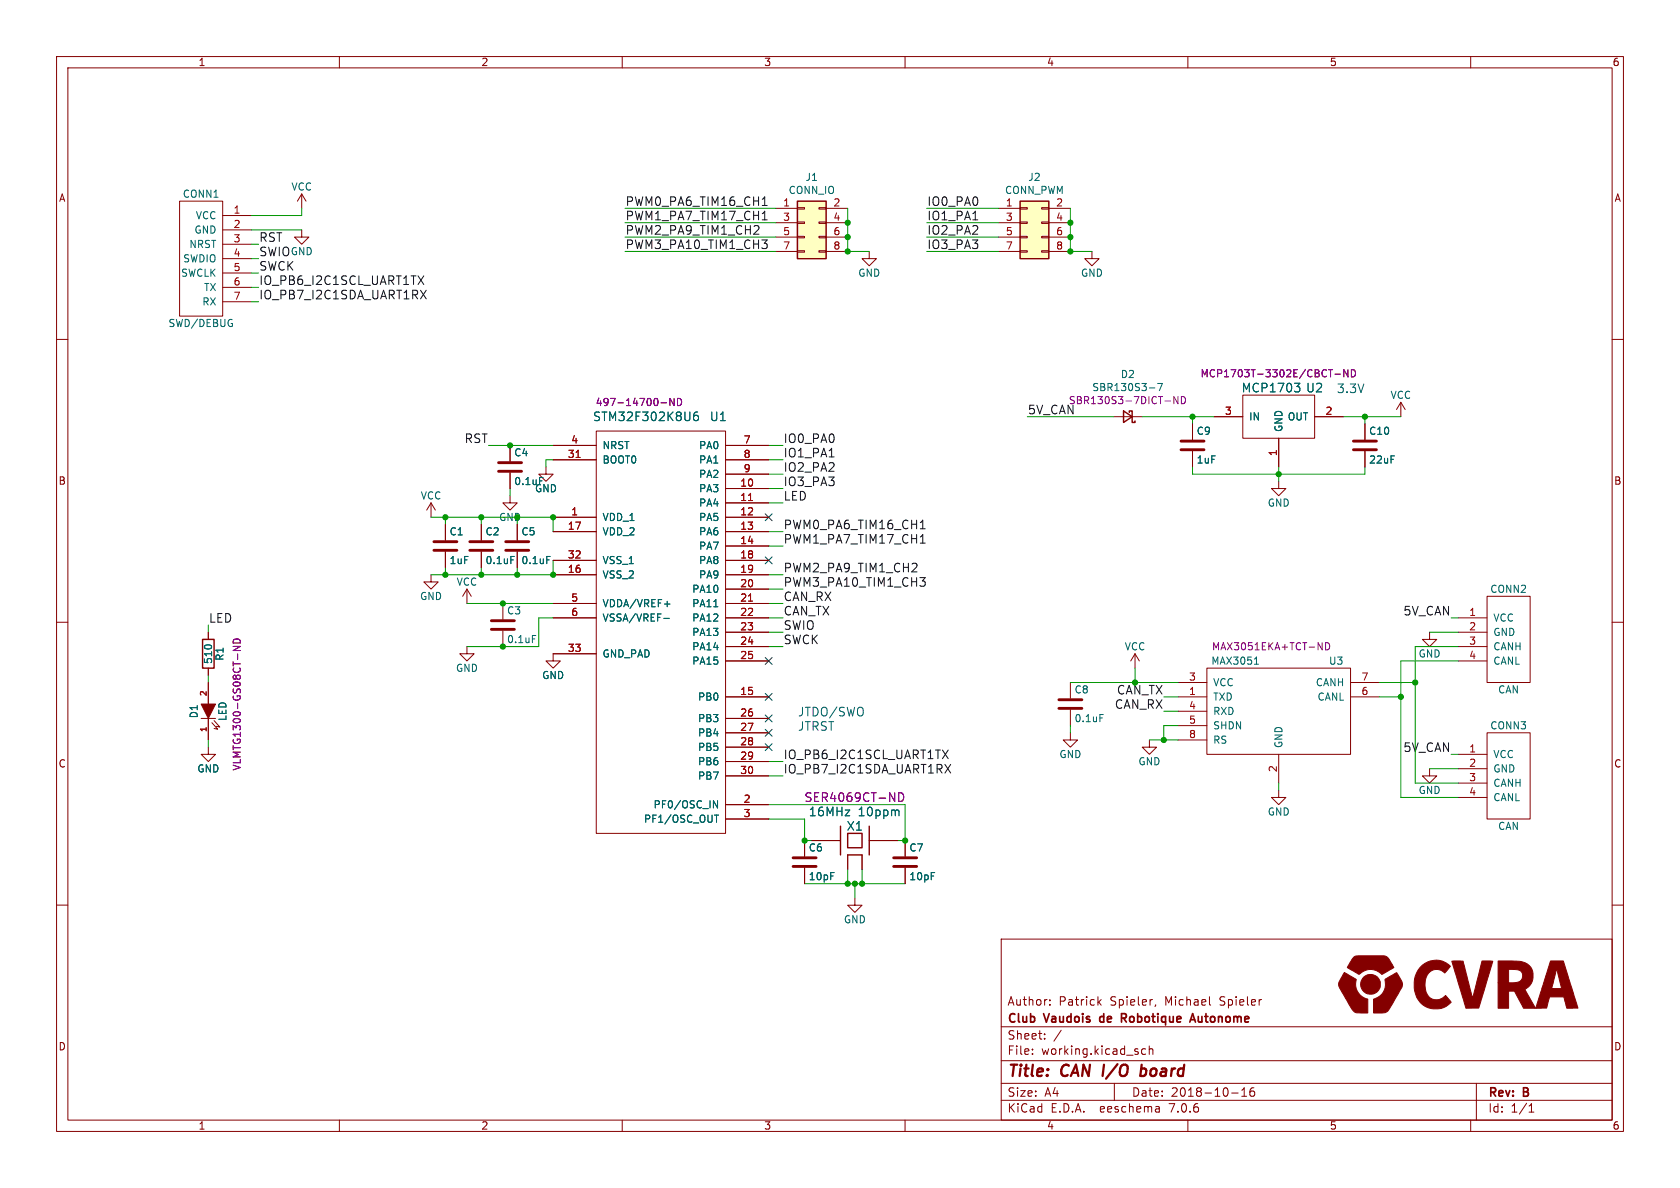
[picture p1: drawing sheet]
<svg xmlns="http://www.w3.org/2000/svg" width="297mm" height="210mm" viewBox="0 0 297 210" stroke-linecap="round" stroke-linejoin="round" font-family="sans-serif">
<g fill="none" stroke="#840000" stroke-width=".18">
<path d="M10 10h277v190h-277zM12 12h273v186h-273zM60 10v2M110 10v2M160 10v2M210 10v2M260 10v2M31.7 35.6h7.7v20.3h-7.7zM39.4 38.1h5M53.3 34.3l-.7 1.3M53.3 34.3v2.5M53.3 34.3l.8 1.3"/>
<path d="M137.2 36.8h3.8M137.2 39.4h3.8M141 39.2h1.2v.3h-1.2zM141 36.7h1.2v.3h-1.2zM144.8 39.2h1.2v.3h-1.2zM144.8 36.7h1.2v.3h-1.2zM146 36.8h3.9M146 39.4h3.9M176.5 36.8h3.8M176.5 39.4h3.8M180.3 39.2h1.3v.3h-1.3zM180.3 36.7h1.3v.3h-1.3z"/>
<path d="M184.1 39.2h1.3v.3h-1.3zM184.1 36.7h1.3v.3h-1.3zM185.4 36.8h3.8M185.4 39.4h3.8M10 60h2M39.4 40.6h5M39.4 43.2h5M39.4 45.7h5M39.4 48.3h5M39.4 50.8h5M39.4 53.3h5M53.3 40.6v1.3h1.3l-1.3 1.3-1.2-1.3h1.2"/>
<path d="M137.2 41.9h3.8M137.2 44.5h3.8M141 44.3h1.2v.3h-1.2zM141 41.8h1.2v.2h-1.2zM144.8 44.3h1.2v.3h-1.2zM144.8 41.8h1.2v.2h-1.2zM146 41.9h3.9M146 44.5h3.9M153.7 44.5v1.2h-1.3l1.3 1.3 1.2-1.3h-1.2M176.5 41.9h3.8M176.5 44.5h3.8M180.3 44.3h1.3v.3h-1.3z"/>
<path d="M180.3 41.8h1.3v.2h-1.3zM184.1 44.3h1.3v.3h-1.3zM184.1 41.8h1.3v.2h-1.3zM185.4 41.9h3.8M185.4 44.5h3.8M193 44.5v1.2h-1.2l1.2 1.3 1.3-1.3h-1.3M285 60h2M90.2 78.7v2.8M97.8 78.7h7.6M105.4 76.2h22.9v71.1h-22.9zM128.3 78.7h7.6M196.8 73.7h5.1"/>
<path d="M210.8 74.9v2.8M210.8 79.8v2.8M214.6 73.7h5.1M219.7 69.9h12.7v7.6h-12.7zM226.1 77.5v5.1M232.4 73.7h5.1M241.3 74.9v2.8M241.3 79.8v2.8M247.6 71.1l-.7 1.3M247.6 71.1v2.6M247.6 71.1l.8 1.3M76.2 88.9l-.8 1.3"/>
<path d="M76.2 88.9v2.5M76.2 88.9l.8 1.3M78.7 92.7v2.8M78.7 97.5v2.8M85.1 92.7v2.8M85.1 97.5v2.8M90.2 87.6v1.3h1.2l-1.2 1.3-1.3-1.3h1.3M90.2 83.6v2.8M91.4 92.7v2.8M91.4 97.5v2.8M96.5 82.6v1.2h1.3l-1.3 1.3-1.3-1.3h1.3M97.8 91.4h7.6"/>
<path d="M97.8 94h7.6M97.8 99.1h7.6M97.8 81.3h7.6M128.3 91.4h7.6M128.3 86.4h7.6M128.3 88.9h7.6M128.3 94h7.6M128.3 96.5h7.6M128.3 99.1h7.6M128.3 81.3h7.6M128.3 83.8h7.6M226.1 85.1v1.3h1.2l-1.2 1.2-1.3-1.2h1.3"/>
<path d="M10 110h2M36.8 111.8v1.2M36.8 118.1v1.3M76.2 101.6v1.3h1.3l-1.3 1.2-1.3-1.2h1.3M82.5 114.3v1.3h1.3l-1.3 1.2-1.2-1.2h1.2M82.5 104.1l-.7 1.3M82.5 104.1v2.6M82.5 104.1l.8 1.3M88.9 106.7v2.8M88.9 111.5v2.8M97.8 109.2h7.6M97.8 101.6h7.6"/>
<path d="M97.8 106.7h7.6M105.4 115.6h-7.6v1.2h1.3l-1.3 1.3-1.3-1.3h1.3M128.3 109.2h7.6M128.3 111.8h7.6M128.3 114.3h7.6M128.3 116.8h7.6M128.3 101.6h7.6M128.3 104.1h7.6M128.3 106.7h7.6M200.7 115.6l-.8 1.2M200.7 115.6v2.5M200.7 115.6l.7 1.2"/>
<path d="M213.4 118.1h25.4v15.3h-25.4zM252.7 111.8v1.2h1.3l-1.3 1.3-1.2-1.3h1.2M257.8 109.2h5.1M257.8 111.8h5.1M257.8 114.3h5.1M257.8 116.8h5.1M262.9 105.4h7.6v15.3h-7.6zM285 110h2M35.6 127h2.5M36.8 132.1v1.3h1.3l-1.3 1.2-1.2-1.2h1.2M36.8 120.7v3.8M36.8 127v3.8"/>
<path d="M37.5 127.8l1 1.1-.7-.1M37.8 127.4l1.1 1.1-.7-.1M128.3 123.2h7.6M128.3 127h7.6M128.3 129.5h7.6M128.3 132.1h7.6M128.3 134.6h7.6M128.3 137.2h7.6M189.2 129.5v1.3h1.3l-1.3 1.3-1.2-1.3h1.2M189.2 120.7v2.7M189.2 125.5v2.8M203.2 130.8v1.3h1.3l-1.3 1.3-1.3-1.3h1.3"/>
<path d="M208.3 123.2h5.1M208.3 120.7h5.1M208.3 125.7h5.1M208.3 128.3h5.1M208.3 130.8h5.1M226.1 139.7v1.3h1.2l-1.2 1.2-1.3-1.2h1.3M226.1 133.4v5M238.8 123.2h5M238.8 120.7h5M252.7 135.9v1.3h1.3l-1.3 1.2-1.2-1.2h1.2M257.8 133.4h5.1M257.8 135.9h5.1"/>
<path d="M257.8 138.4h5.1M262.9 129.5h7.6v15.3h-7.6zM10 160h2M128.3 142.2h7.6M128.3 144.8h7.6M142.2 148.6v2.8M142.2 153.4v2.8M143.5 148.6h5.1M149.9 151.1v2.6M151.1 158.8v1.2h1.3l-1.3 1.3-1.2-1.3h1.2M152.4 151.1v2.6M153.7 148.6h5"/>
<path d="M160 148.6v2.8M160 153.4v2.8M257.8 141h5.1M285 160h2M177 166h108v32h-108zM185.6 177.6v.1M185.6 176.8v.1M194.2 177.1l.5 .6M194.7 176.7l-.6 .6M204.3 177.6l-.1 .3M213.9 177.6l.1 .1M60 198v2"/>
<path d="M110 198v2M160 198v2M177 194.5h108M177 191.5h108M177 187.5h108M177 181.5h108M182.5 186.3v.1M182.5 185.5v.1M184.7 183.6v.1M184.7 182.8v.1M187.6 182.1l-1.3 2M197 191.5v3"/>
<path d="M202.5 185.5l-.4-.1-.3 .3v.4l.2 .2h.5M203.2 185.5l.2-.1 .3 .1 .1 .9M203.2 184.9v1.5M204.9 195.7l.1 .9M205 196.5l-.2 .1M205 196h-.2M210 198v2M217.7 193.2h1.2M219.5 193.8h.9M219.5 192.7l.5-.4v1.5M221.7 192.3a.59 .59 0 0 0-.7 .6v.6l.1 .2 .4 .1 .2-.1 .1-.5-.1-.3h-.5l-.2 .3M260 198v2"/>
<path d="M261 191.5v6.5M270.3 196.6h.9M270.3 195.5l.4-.4v1.5"/>
</g>
<path d="M201.7 189l.2-.1 .6 .1M201.8 188.2l-.2 2M202.5 190a.66 .66 0 0 1-.9 .1" fill="none" stroke="#840000" stroke-width=".4"/>
<path d="M194.5 179.8v.7M198.6 180l.5 .7M199 179.3l-.7-.1v1.5M199 179.9l-.7 .1M210.3 180.7l.5-1.5 .5 1.5M210.5 180.3h.7" fill="none" stroke="#840000" stroke-width=".3"/>
<g fill="none" stroke="#840000" stroke-width=".51">
<path d="M208.8 79.5h4.1M208.8 78h4.1M239.3 79.5h4M239.3 78h4M76.7 97.3h4.1M76.7 95.8h4.1M83.1 97.3h4M83.1 95.8h4M88.1 83.3h4.1M88.1 81.8h4.1M89.4 97.3h4.1M89.4 95.8h4.1"/>
<path d="M86.9 111.3h4M86.9 109.7h4M187.2 125.2h4.1M187.2 123.7h4.1M140.2 153.2h4.1M140.2 151.6h4.1M158 153.2h4.1M158 151.6h4.1"/>
</g>
<path d="M141 35.6h5v10.1h-5zM180.3 35.6h5.1v10.1h-5.1zM198.6 72.6l1.6 1.1-1.6 1zM199.6 72.9v-.3h.6v2.1h.5v-.3M35.8 113h2v5.1h-2zM148.6 146.1v5M149.9 147.3h2.5v2.6h-2.5zM149.9 151.1h2.5M153.7 146.1v5" fill="none" stroke="#840000" stroke-width=".25"/>
<g fill="none" stroke="#006464" stroke-width=".18">
<path d="M40.9 57.2h.2l-.1 .5M123.3 72.8a.6 .6 0 0 0-.7 .7v.6l.2 .2 .4 .1 .2-.2 .1-.5-.2-.2-.4-.1-.3 .3M203.2 68.6h1M204.7 67.8h.8l-.5 1.3M228.9 67.8h.9l-.5 .5M229.5 68.3l.3 .3v.4l-.3 .3M90.3 98.4h.6M95.4 84.4h.6M96.7 98.4h.6M94.1 112.3h.6M117.4 109.3h.9M117.5 106.8h.9"/>
<path d="M126.2 107.3h.7M221.8 117.4h.7M222 116.3l.1-.2v1.3M194.5 126.3h.6M126.1 141.5l.8 1.3v-1.3M126.3 144.1h.7M126.7 144.1v1.3M158.7 143.2l.2 .2v.8"/>
</g>
<g fill="none" stroke="#840084" stroke-width=".18">
<path d="M116.9 71.2h.9M119.2 70.4v1.3l-.8-1.3v1.3M119.8 70.4a.64 .64 0 0 1 .7 .7 .64 .64 0 0 1-.7 .6zM208.2 70.1v1.3l-.7-1.3v1.3M208.9 70.1a.64 .64 0 0 1 .7 .6 .64 .64 0 0 1-.7 .7zM236 66.1h1M238.3 65.3v1.3l-.7-1.3v1.3M238.9 65.3a.64 .64 0 0 1 .7 .7 .64 .64 0 0 1-.7 .6zM41.2 114.3h1.3l-1.3 .7h1.3M41.4 113.1a.66 .66 0 0 1 .8-.1 .66 .66 0 0 1 .3 .7h-1.3zM233 113.6l.7 1.3v-1.3M234.3 113.6a.64 .64 0 0 1 .8 .6 .64 .64 0 0 1-.8 .7z"/>
<path d="M158.9 140.1a.77 .77 0 0 1 .9 .8 .77 .77 0 0 1-.9 .8z"/>
</g>
<path d="M101.8 80.9h.8M132.3 88.5h.7M132.3 106.3h.7" fill="none" stroke="#a90000" stroke-width=".18"/>
<g fill="#840000" stroke="#840000" stroke-width=".18">
<path d="M237.7 171.9l2.1 1.3a2.68 2.68 0 0 0 2 3.4v2.5h-1.3a1.49 1.49 0 0 1-1.7-1.1l-1.7-2.9a1.63 1.63 0 0 1 0-2.3z"/>
<path d="M244.9 173.2l2-1.3 1 1.9-.1 .8-2 3.4a1.5 1.5 0 0 1-1.5 1.1h-1.5v-2.5a2.79 2.79 0 0 0 2.1-3.4z"/>
<path d="M239.3 169.2l.3-.2h.5h4.6a1.33 1.33 0 0 1 1.1 1.1l.6 .9-2.1 1.3a2.78 2.78 0 0 0-4.1-.1l-2-1.2z"/>
<path d="M264.8 169.9h3.3a2.64 2.64 0 0 1 2.9 1.9 2.64 2.64 0 0 1-1.4 3.1l1.8 3.3h-2.1l-1.6-3h-1v3h-1.9v-4.5h2.7a1.45 1.45 0 0 0 1.7-1 1.06 1.06 0 0 0-1.2-1.3l-1.3-.1v2.4h-1.9z"/>
<path d="M251.4 170.6a3.5 3.5 0 0 1 5 .2l-1 1.2a1.98 1.98 0 0 0-2.1-.5 1.98 1.98 0 0 0-1.3 1.7 3.1 3.1 0 0 0 1.2 3.4 2.27 2.27 0 0 0 2.4-.6l.9 1.1-.1 .2a3.2 3.2 0 0 1-2.1 1 3.8 3.8 0 0 1-4.3-3.7 4.6 4.6 0 0 1 1.4-4z"/>
<path d="M256.7 169.9h1.9l1.7 6.5 1.7-6.5h1.9l-2.5 8.3h-2.2z"/>
<path d="M274.1 169.9h2.3l2.6 8.3h-2l-.5-2h-2.6l-.5 2h-1.9l1.1-3.5 3.5 .1-.9-3.5-.9 3.4h-1.7z"/>
<path d="M35.6 124.5h2.5l-1.3 2.5z"/>
<circle cx="242.3" cy="174" r="1.76"/>
</g>
<g fill="#ffffc2" stroke="#ffffc2" stroke-width=".18">
<path d="M141 35.6h5v10.1h-5z"/>
<path d="M180.3 35.6h5.1v10.1h-5.1z"/>
</g>
<g fill="none" stroke="#0f0f0f" stroke-width=".18">
<path d="M134.8 38.9h.8M134.8 36.3h.8M134.9 35.2l.3-.4v1.5M134.9 37.7l.3-.4v1.6M172 38.9h.9M73.9 48.8l1 1.5M74.3 51.3l1.1 1.5M74.9 48.8l-1 1.5M75.4 51.3l-1.1 1.5M133.2 41.4h1M134.1 40v.5M134.7 42.4h.9l-.5 .6"/>
<path d="M135.3 43l.3 .3v.4l-.3 .2M146.6 80.8h.9M162 99.7v.5M162.7 93.5h.9M162.7 96h.9M162.8 92.3l.3-.4v1.6M162.8 94.9l.3-.4v1.5M161.2 101.1h.9M162.6 102.1h1l-.5 .6M163.3 102.7l.3 .3v.3l-.3 .3M166.6 132.6l1 1.5M167.1 135.1l1 1.6"/>
<path d="M167.6 132.6l-1 1.5M168.1 135.1l-1 1.6"/>
</g>
<g fill="none" stroke="#009600" stroke-width=".18">
<path d="M53.3 36.8v1.3h-8.9M110.5 39.4h26.7M110.5 36.8h26.7M149.9 36.8v7.7h3.8M163.8 39.4h12.7M163.8 36.8h12.7M189.2 36.8v7.7h3.8M44.4 45.7h1.3M44.4 43.2h1.3M44.4 53.3h1.3M44.4 50.8h1.3M44.4 48.3h1.3"/>
<path d="M44.4 40.6h8.9M110.5 44.5h26.7M110.5 41.9h26.7M163.8 44.5h12.7M163.8 41.9h12.7M86.4 78.7h11.4M135.9 78.7h2.5M181.6 73.7h15.2M201.9 73.7h12.7M210.8 73.7v1.2M237.5 73.7h10.1M241.3 73.7v1.2"/>
<path d="M76.2 91.4h21.6v2.6M78.7 91.4v1.3M85.1 91.4v1.3M90.2 86.4v1.2M97.8 81.3h-1.3v1.3M97.8 99.1v2.5h-21.6M135.9 86.4h2.5M135.9 81.3h2.5M135.9 88.9h2.5M135.9 83.8h2.5M135.9 96.5h2.5M135.9 94h2.5"/>
<path d="M210.8 82.6v1.2h30.5v-1.2M226.1 82.6v2.5M36.8 110.5v1.3M36.8 119.4v1.3M78.7 100.3v1.3M82.5 106.7h15.3M85.1 100.3v1.3M91.4 100.3v1.3M97.8 109.2h-2.6v5.1h-12.7M135.9 111.8h2.5M135.9 114.3h2.5M135.9 106.7h2.5"/>
<path d="M135.9 101.6h2.5M135.9 109.2h2.5M135.9 104.1h2.5M200.7 118.1v2.6M252.7 111.8h5.1M256.5 109.2h1.3M257.8 114.3h-7.6v24.1h7.6M257.8 116.8h-10.2v24.2h10.2M36.8 130.8v1.3M135.9 137.2h2.5M135.9 134.6h2.5M189.2 120.7h19.1"/>
<path d="M189.2 128.3v1.2M203.2 130.8h5.1M205.7 123.2h2.6M205.7 125.7h2.6M208.3 128.3h-2.6v2.5M226.1 138.4v1.3M243.8 123.2h3.8M243.8 120.7h6.4M252.7 135.9h5.1M256.5 133.4h1.3M135.9 144.8h6.3v3.8h1.3M135.9 142.2h24.1v6.4h-1.3"/>
<path d="M142.2 156.2h17.8M149.9 153.7v2.5M151.1 156.2v2.6M152.4 153.7v2.5"/>
</g>
<g fill="none" stroke="#000084" stroke-width=".18">
<path d="M135.3 90.8l1.2 1.2M135.3 98.5l1.2 1.2M136.5 90.8l-1.2 1.2M136.5 98.5l-1.2 1.2M135.3 116.2l1.2 1.2M136.5 116.2l-1.2 1.2M135.3 128.9l1.2 1.2M135.3 122.6l1.2 1.2M135.3 126.4l1.2 1.2M135.3 131.5l1.2 1.2M136.5 128.9l-1.2 1.2M136.5 122.6l-1.2 1.2"/>
<path d="M136.5 126.4l-1.2 1.2M136.5 131.5l-1.2 1.2"/>
</g>
<g fill="#009600" stroke="#009600" stroke-width=".18">
<circle cx="91.4" cy="101.6" r=".46"/>
<circle cx="97.8" cy="101.6" r=".46"/>
<circle cx="85.1" cy="101.6" r=".46"/>
<circle cx="88.9" cy="114.3" r=".46"/>
<circle cx="88.9" cy="106.7" r=".46"/>
<circle cx="152.4" cy="156.2" r=".46"/>
<circle cx="151.1" cy="156.2" r=".46"/>
<circle cx="226.1" cy="83.8" r=".46"/>
<circle cx="200.7" cy="120.7" r=".46"/>
<circle cx="160" cy="148.6" r=".46"/>
<circle cx="205.7" cy="130.8" r=".46"/>
<circle cx="149.9" cy="156.2" r=".46"/>
<circle cx="142.2" cy="148.6" r=".46"/>
<circle cx="97.8" cy="91.4" r=".46"/>
<circle cx="149.9" cy="41.9" r=".46"/>
<circle cx="149.9" cy="44.5" r=".46"/>
<circle cx="247.6" cy="123.2" r=".46"/>
<circle cx="250.2" cy="120.7" r=".46"/>
<circle cx="241.3" cy="73.7" r=".46"/>
<circle cx="189.2" cy="39.4" r=".46"/>
<circle cx="189.2" cy="41.9" r=".46"/>
<circle cx="210.8" cy="73.7" r=".46"/>
<circle cx="149.9" cy="39.4" r=".46"/>
<circle cx="189.2" cy="44.5" r=".46"/>
<circle cx="78.7" cy="101.6" r=".46"/>
<circle cx="78.7" cy="91.4" r=".46"/>
<circle cx="85.1" cy="91.4" r=".46"/>
<circle cx="90.2" cy="78.7" r=".46"/>
</g>
<g font-size="2.8" fill="#840000">
<text x="178" y="190.9">Title:</text>
<text x="187.7" y="190.9">CAN I/O</text>
<text x="203.3" y="190.9">board</text>
</g>
<g font-size="2.1" fill="#0f0f0f">
<text x="110.5" y="39.1">PWM1_PA7_TIM17_CH1</text>
<text x="110.5" y="41.6">PWM2_PA9_TIM1_CH2</text>
<text x="110.5" y="36.5">PWM0_PA6_TIM16_CH1</text>
<text x="163.8" y="36.5">IO0_PA0</text>
<text x="163.8" y="41.6">IO2_PA2</text>
<text x="163.8" y="39.1">IO1_PA1</text>
<text x="45.7" y="45.4">SWIO</text>
<text x="45.7" y="42.9">RST</text>
<text x="45.7" y="47.9">SWCK</text>
<text x="110.5" y="44.1">PWM3_PA10_TIM1_CH3</text>
<text x="163.8" y="44.1">IO3_PA3</text>
<text x="45.7" y="50.5">IO_PB6_I2C1SCL_UART1TX</text>
<text x="45.7" y="53">IO_PB7_I2C1SDA_UART1RX</text>
<text x="181.6" y="73.3">5V_CAN</text>
<text x="82.1" y="78.4">RST</text>
<text x="138.4" y="78.4">IO0_PA0</text>
<text x="138.4" y="83.5">IO2_PA2</text>
<text x="138.4" y="81">IO1_PA1</text>
<text x="138.4" y="88.6">LED</text>
<text x="138.4" y="86">IO3_PA3</text>
<text x="138.4" y="93.7">PWM0_PA6_TIM16_CH1</text>
<text x="138.4" y="96.2">PWM1_PA7_TIM17_CH1</text>
<text x="138.4" y="101.3">PWM2_PA9_TIM1_CH2</text>
<text x="138.4" y="106.4">CAN_RX</text>
<text x="138.4" y="103.8">PWM3_PA10_TIM1_CH3</text>
<text x="36.8" y="110.2">LED</text>
<text x="138.4" y="111.4">SWIO</text>
<text x="138.4" y="108.9">CAN_TX</text>
<text x="138.4" y="114">SWCK</text>
<text x="248" y="108.9">5V_CAN</text>
<text x="197" y="125.4">CAN_RX</text>
<text x="197.4" y="122.9">CAN_TX</text>
<text x="138.4" y="136.8">IO_PB7_I2C1SDA_UART1RX</text>
<text x="138.4" y="134.3">IO_PB6_I2C1SCL_UART1TX</text>
<text x="248" y="133">5V_CAN</text>
</g>
<g font-size="2.1" fill="#006464">
<text x="219.4" y="69.6">MCP1703</text>
<text x="230.8" y="69.6">U2</text>
<text x="104.8" y="74.7">STM32F302K8U6</text>
<text x="125.4" y="74.7">U1</text>
<text x="142.9" y="144.5">16MHz</text>
<text x="149.6" y="147">X1</text>
<text x="151.7" y="144.5">10ppm</text>
</g>
<g font-size="2.1" fill="#0000c2">
<text x="236.2" y="69.6">3.3V</text>
<text x="141" y="126.8">JTDO/SWO</text>
<text x="141" y="129.3">JTRST</text>
</g>
<text font-size="2.1" fill="#840084" x="142.1" y="142">SER4069CT-ND</text>
<g font-size="2.1" fill="#840000">
<text x="178" y="178">Author:</text>
<text x="187.2" y="178">Patrick</text>
<text x="196.3" y="178">Spieler,</text>
<text x="206.1" y="178">Michael</text>
<text x="215.9" y="178">Spieler</text>
<text x="178" y="184">Sheet:</text>
<text x="178" y="181.2">Club</text>
<text x="184.7" y="181.2">Vaudois</text>
<text x="195.1" y="181.2">de</text>
<text x="199.5" y="181.2">Robotique</text>
<text x="212.4" y="181.2">Autonome</text>
<text x="178" y="186.7">File:</text>
<text x="184.1" y="186.7">working.kicad_sch</text>
<text x="178" y="196.9">KiCad</text>
<text x="178" y="194.1">Size:</text>
<text x="184.7" y="194.1">A4</text>
<text x="185.7" y="196.9">E.D.A.</text>
<text x="194.6" y="196.9">eeschema</text>
<text x="200" y="194.1">Date:</text>
<text x="207" y="196.9">7.0.6</text>
<text x="207" y="194.1">2018-10-16</text>
<text x="263" y="194.3">Rev:</text>
<text x="263" y="196.9">Id:</text>
<text x="267.1" y="196.9">1/1</text>
<text x="269.4" y="194.3">B</text>
</g>
<g font-size="1.8" fill="#840000">
<text x="35" y="11.9">1</text>
<text x="85" y="11.9">2</text>
<text x="135" y="11.9">3</text>
<text x="185" y="11.9">4</text>
<text x="235" y="11.9">5</text>
<text x="285" y="11.9">6</text>
<text x="10.3" y="35.9">A</text>
<text x="285.3" y="35.9">A</text>
<text x="10.3" y="85.9">B</text>
<text x="285.3" y="85.9">B</text>
<text x="10.3" y="135.9">C</text>
<text x="285.3" y="135.9">C</text>
<text x="10.3" y="185.9">D</text>
<text x="285.3" y="185.9">D</text>
<text x="35" y="199.9">1</text>
<text x="85" y="199.9">2</text>
<text x="135" y="199.9">3</text>
<text x="185" y="199.9">4</text>
<text x="235" y="199.9">5</text>
<text x="285" y="199.9">6</text>
</g>
<g font-size="1.8" fill="#006464">
<text x="32.2" y="35.2">CONN1</text>
<text x="51.4" y="33.9">VCC</text>
<text x="139.3" y="34.5">CONN_IO</text>
<text x="142.3" y="32.2">J1</text>
<text x="177.6" y="34.5">CONN_PWM</text>
<text x="181.7" y="32.2">J2</text>
<text x="34.3" y="41.5">GND</text>
<text x="34.5" y="39">VCC</text>
<text x="32.3" y="46.6">SWDIO</text>
<text x="33.4" y="44">NRST</text>
<text x="31.9" y="49.1">SWCLK</text>
<text x="36" y="51.7">TX</text>
<text x="151.6" y="49.1">GND</text>
<text x="191" y="49.1">GND</text>
<text x="29.7" y="58">SWD/DEBUG</text>
<text x="35.7" y="54.2">RX</text>
<text x="193" y="69.3">SBR130S3-7</text>
<text x="198" y="67">D2</text>
<text x="245.7" y="70.7">VCC</text>
<text x="211.5" y="77.1">C9</text>
<text x="220.7" y="74.5">IN</text>
<text x="226.9" y="76.5" transform="rotate(-90 226.9 76.5)">GND</text>
<text x="227.6" y="74.5">OUT</text>
<text x="241.9" y="77.1">C10</text>
<text x="90.8" y="80.9">C4</text>
<text x="106.4" y="82.1">BOOT0</text>
<text x="106.4" y="79.6">NRST</text>
<text x="123.5" y="79.6">PA0</text>
<text x="123.5" y="82.1">PA1</text>
<text x="211.5" y="82.1">1uF</text>
<text x="241.9" y="82.1">22uF</text>
<text x="74.3" y="88.5">VCC</text>
<text x="90.8" y="86">0.1uF</text>
<text x="94.5" y="87.2">GND</text>
<text x="123.5" y="87.2">PA3</text>
<text x="123.5" y="89.8">PA4</text>
<text x="123.5" y="84.7">PA2</text>
<text x="224" y="89.8">GND</text>
<text x="79.4" y="94.8">C1</text>
<text x="85.7" y="94.8">C2</text>
<text x="92.1" y="94.8">C5</text>
<text x="106.4" y="92.3">VDD_1</text>
<text x="106.4" y="94.8">VDD_2</text>
<text x="123.5" y="92.3">PA5</text>
<text x="123.5" y="94.8">PA6</text>
<text x="79.4" y="99.9">1uF</text>
<text x="85.7" y="99.9">0.1uF</text>
<text x="92.1" y="99.9">0.1uF</text>
<text x="106.4" y="99.9">VSS_1</text>
<text x="123.5" y="97.4">PA7</text>
<text x="123.5" y="99.9">PA8</text>
<text x="74.2" y="106.3">GND</text>
<text x="80.6" y="103.7">VCC</text>
<text x="106.4" y="102.5">VSS_2</text>
<text x="106.4" y="107.5">VDDA/VREF+</text>
<text x="122.3" y="105">PA10</text>
<text x="122.3" y="107.5">PA11</text>
<text x="123.5" y="102.5">PA9</text>
<text x="263.4" y="105">CONN2</text>
<text x="89.5" y="108.8">C3</text>
<text x="89.5" y="113.9">0.1uF</text>
<text x="106.4" y="110.1">VSSA/VREF-</text>
<text x="122.3" y="110.1">PA12</text>
<text x="122.3" y="112.6">PA13</text>
<text x="263.9" y="110.1">VCC</text>
<text x="263.9" y="112.6">GND</text>
<text x="37.7" y="117.5" transform="rotate(-90 37.7 117.5)">510</text>
<text x="39.7" y="116.9" transform="rotate(-90 39.7 116.9)">R1</text>
<text x="80.5" y="119">GND</text>
<text x="106.4" y="116.4">GND_PAD</text>
<text x="122.3" y="115.2">PA14</text>
<text x="122.3" y="117.7">PA15</text>
<text x="198.7" y="115.2">VCC</text>
<text x="214" y="117.7">MAX3051</text>
<text x="234.8" y="117.7">U3</text>
<text x="250.7" y="116.4">GND</text>
<text x="263.9" y="115.2">CANH</text>
<text x="263.9" y="117.7">CANL</text>
<text x="95.8" y="120.2">GND</text>
<text x="123.3" y="124.1">PB0</text>
<text x="189.9" y="122.8">C8</text>
<text x="214.4" y="124.1">TXD</text>
<text x="214.4" y="121.5">VCC</text>
<text x="232.5" y="121.5">CANH</text>
<text x="232.8" y="124.1">CANL</text>
<text x="264.8" y="122.8">CAN</text>
<text x="35.2" y="127.1" transform="rotate(-90 35.2 127.1)">D1</text>
<text x="40.2" y="127.6" transform="rotate(-90 40.2 127.6)">LED</text>
<text x="123.3" y="127.9">PB3</text>
<text x="123.3" y="130.4">PB4</text>
<text x="189.9" y="127.9">0.1uF</text>
<text x="214.4" y="126.6">RXD</text>
<text x="214.4" y="129.1">SHDN</text>
<text x="214.4" y="131.7">RS</text>
<text x="263.4" y="129.1">CONN3</text>
<text x="34.8" y="136.8">GND</text>
<text x="123.3" y="132.9">PB5</text>
<text x="123.3" y="135.5">PB6</text>
<text x="187.2" y="134.2">GND</text>
<text x="201.2" y="135.5">GND</text>
<text x="226.9" y="132.3" transform="rotate(-90 226.9 132.3)">GND</text>
<text x="263.9" y="134.2">VCC</text>
<text x="263.9" y="136.8">GND</text>
<text x="115.4" y="143.1">PF0/OSC_IN</text>
<text x="123.3" y="138">PB7</text>
<text x="250.7" y="140.6">GND</text>
<text x="263.9" y="139.3">CANH</text>
<text x="263.9" y="141.8">CANL</text>
<text x="113.7" y="145.6">PF1/OSC_OUT</text>
<text x="224" y="144.4">GND</text>
<text x="264.8" y="146.9">CAN</text>
<text x="142.9" y="150.7">C6</text>
<text x="142.9" y="155.8">10pF</text>
<text x="160.7" y="150.7">C7</text>
<text x="160.7" y="155.8">10pF</text>
<text x="149.1" y="163.4">GND</text>
</g>
<g font-size="1.8" fill="#a90000">
<text x="41.2" y="37.8">1</text>
<text x="41.2" y="40.4">2</text>
<text x="138.4" y="36.6">1</text>
<text x="138.4" y="39.1">3</text>
<text x="138.4" y="41.7">5</text>
<text x="147.2" y="36.6">2</text>
<text x="147.2" y="39.1">4</text>
<text x="147.2" y="41.7">6</text>
<text x="177.7" y="36.6">1</text>
<text x="177.7" y="39.1">3</text>
<text x="177.7" y="41.7">5</text>
<text x="186.6" y="36.6">2</text>
<text x="186.6" y="39.1">4</text>
<text x="186.6" y="41.7">6</text>
<text x="41.2" y="42.9">3</text>
<text x="41.2" y="45.5">4</text>
<text x="138.4" y="44.2">7</text>
<text x="147.2" y="44.2">8</text>
<text x="177.7" y="44.2">7</text>
<text x="186.6" y="44.2">8</text>
<text x="41.2" y="48">5</text>
<text x="41.2" y="50.5">6</text>
<text x="41.2" y="53.1">7</text>
<text x="216.5" y="73.4">3</text>
<text x="234.2" y="73.4">2</text>
<text x="100.3" y="81">31</text>
<text x="100.9" y="78.5">4</text>
<text x="131.4" y="78.5">7</text>
<text x="131.4" y="81">8</text>
<text x="131.4" y="83.6">9</text>
<text x="225.8" y="80.7" transform="rotate(-90 225.8 80.7)">1</text>
<text x="130.8" y="86.1">10</text>
<text x="130.8" y="88.6">11</text>
<text x="100.3" y="93.7">17</text>
<text x="100.9" y="91.2">1</text>
<text x="130.8" y="91.2">12</text>
<text x="130.8" y="93.7">13</text>
<text x="100.3" y="101.3">16</text>
<text x="100.3" y="98.8">32</text>
<text x="130.8" y="96.3">14</text>
<text x="130.8" y="98.8">18</text>
<text x="130.8" y="101.3">19</text>
<text x="100.9" y="106.4">5</text>
<text x="130.8" y="103.9">20</text>
<text x="130.8" y="106.4">21</text>
<text x="100.9" y="109">6</text>
<text x="130.8" y="109">22</text>
<text x="130.8" y="111.5">23</text>
<text x="259.6" y="109">1</text>
<text x="259.6" y="111.5">2</text>
<text x="100.3" y="115.3">33</text>
<text x="130.8" y="114">24</text>
<text x="130.8" y="116.6">25</text>
<text x="259.6" y="114">3</text>
<text x="259.6" y="116.6">4</text>
<text x="130.8" y="122.9">15</text>
<text x="210.1" y="122.9">1</text>
<text x="210.1" y="120.4">3</text>
<text x="210.1" y="125.5">4</text>
<text x="240.6" y="122.9">6</text>
<text x="240.6" y="120.4">7</text>
<text x="130.8" y="126.7">26</text>
<text x="130.8" y="129.3">27</text>
<text x="130.8" y="131.8">28</text>
<text x="210.1" y="128">5</text>
<text x="210.1" y="130.6">8</text>
<text x="130.8" y="134.4">29</text>
<text x="130.8" y="136.9">30</text>
<text x="225.8" y="136.6" transform="rotate(-90 225.8 136.6)">2</text>
<text x="259.6" y="133.1">1</text>
<text x="259.6" y="135.6">2</text>
<text x="131.4" y="142">2</text>
<text x="259.6" y="138.2">3</text>
<text x="259.6" y="140.7">4</text>
<text x="131.4" y="144.5">3</text>
</g>
<text font-size="1.8" fill="#0f0f0f" x="51.3" y="45.3">GND</text>
<g font-size="1.8" fill="#840084">
<text x="105.2" y="72">497-14700-ND</text>
<text x="188.9" y="71.7">SBR130S3-7DICT-ND</text>
<text x="212.1" y="66.9">MCP1703T-3302E/CBCT-ND</text>
<text x="214.2" y="115.2">MAX3051EKA+TCT-ND</text>
<text x="42.8" y="136.3" transform="rotate(-90 42.8 136.3)">VLMTG1300-GS08CT-ND</text>
</g>
<text font-size="1.8" fill="#009600" x="88.1" y="92.3">GND</text>
<g font-size="1.4" fill="#a90000">
<text x="36.6" y="123.2" transform="rotate(-90 36.6 123.2)">2</text>
<text x="36.6" y="129.5" transform="rotate(-90 36.6 129.5)">1</text>
</g>
</svg>
